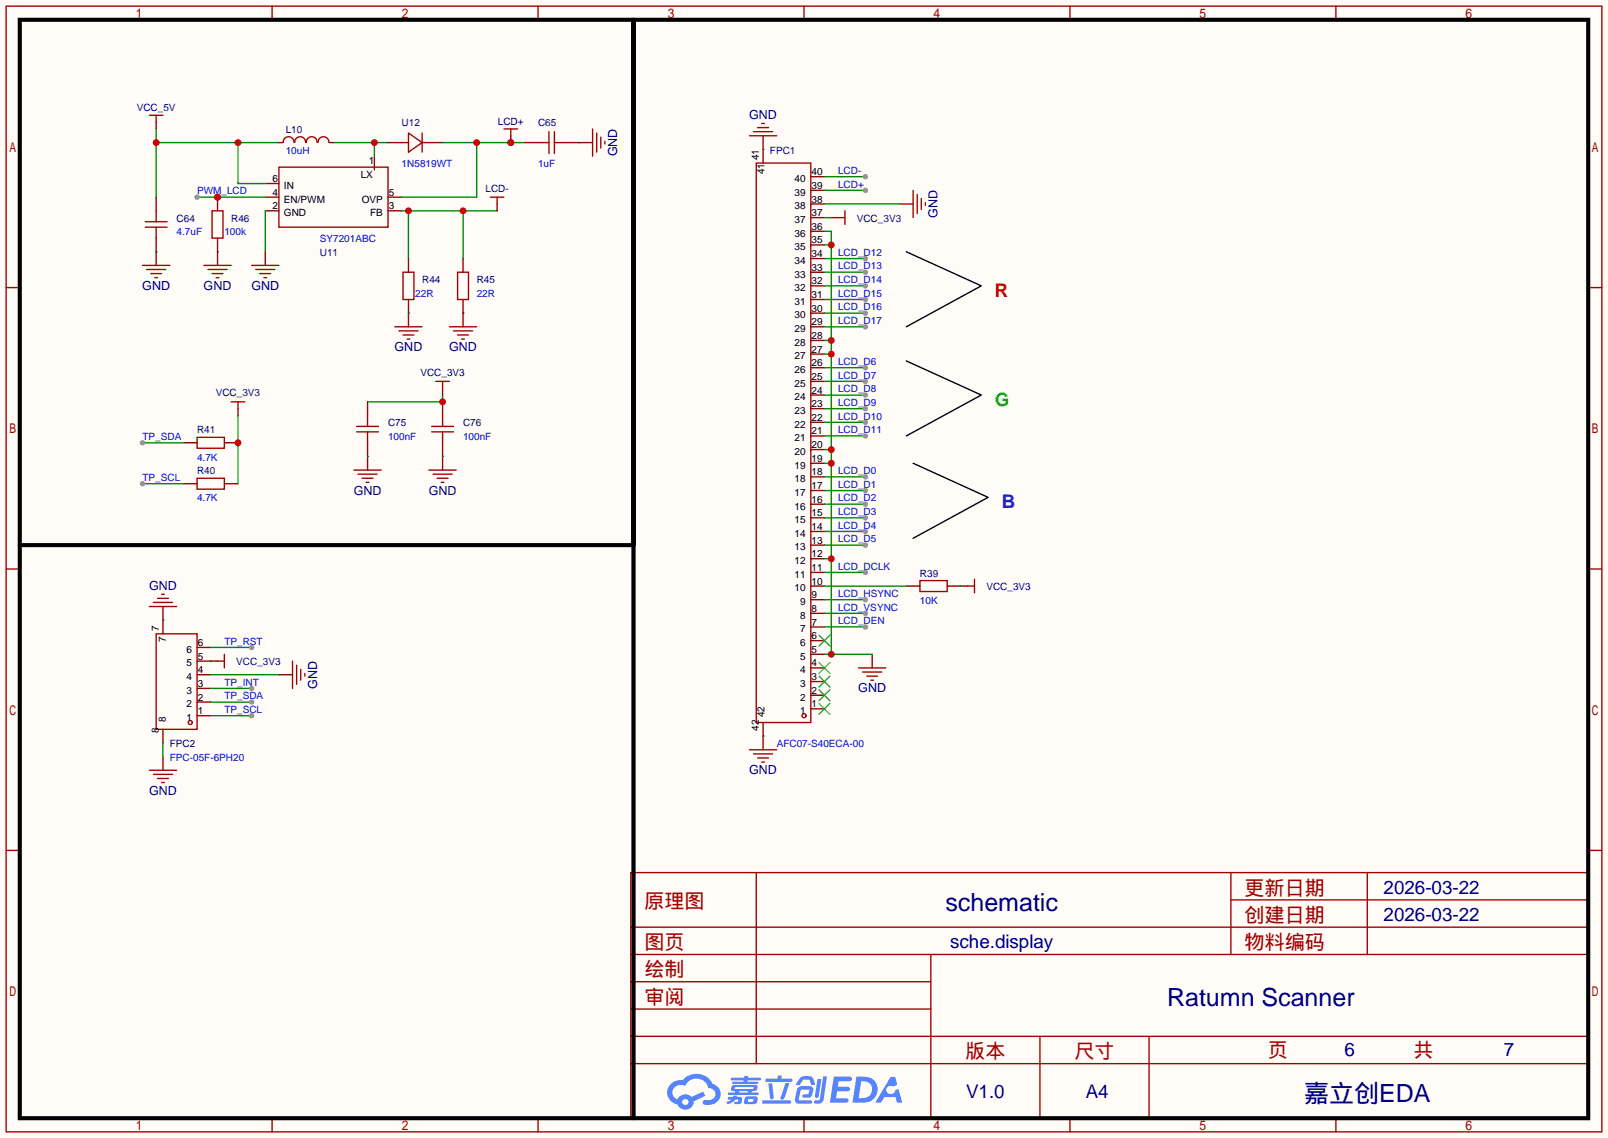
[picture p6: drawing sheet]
<svg xmlns="http://www.w3.org/2000/svg" width="299mm" height="212mm" viewBox="0 0 299 212" stroke-linecap="round" stroke-linejoin="round" font-family="sans-serif">
<path d="M0 0h299.5v211.8h-299.5z" fill="#fffcf7"/>
<g fill="none" stroke="#a10000" stroke-width=".25">
<path d="M1.1 1.1h297.2v209.6h-297.2zM3.7 3.7h292.1v204.5h-292.1zM50.7 1.1v2.6M100.2 1.1v2.6M149.7 1.1v2.6M199.3 1.1v2.6M248.8 1.1v2.6M1.1 53.5h2.6M295.8 53.5h2.5M1.1 105.9h2.6M295.8 105.9h2.5M1.1 158.3h2.6"/>
<path d="M295.8 158.3h2.5M117.5 162.4h178.3v45.8h-178.3zM117.5 177.7h178.3M117.5 172.6h178.3M140.8 162.4v35.6M173.4 177.7v30.5M229.2 162.4v15.3M229.2 167.5h66.6M254.6 162.4v15.3M117.5 182.8h55.9M117.5 198h178.3M117.5 192.9h178.3"/>
<path d="M117.5 187.8h55.9M193.7 192.9v15.3M214 192.9v15.3M50.7 208.2v2.5M100.2 208.2v2.5M149.7 208.2v2.5M199.3 208.2v2.5M248.8 208.2v2.5"/>
</g>
<g fill="#5487ff">
<path d="M155.3 200.4h2.1a.97 .97 0 0 1 1.3 .4 .53 .53 0 0 1-.7 .5h-1.8l-.2 1h1.9a.43 .43 0 0 1 .4 .5 .43 .43 0 0 1-.5 .3h-1.9l-.2 1.3h1.7a.45 .45 0 0 1 .6 .2 .45 .45 0 0 1-.2 .6l-3.2 .1z"/>
<path d="M165.9 200.5h.8l.4 1.4-.7 .4a.82 .82 0 0 0-1.2 .1 .82 .82 0 0 0 .1 1.1 .82 .82 0 0 0 1.2 0l.2-.5 .6-.3 .7 2.5h-.9l-.3-1h-2.1l-.6 1h-1.1z"/>
<path d="M152.2 200.9h.8l-.5 3.2a.36 .36 0 0 1-.4 .3 .36 .36 0 0 1-.3-.4z"/>
<path d="M153.3 200.4h.7l-.6 4.3a1.13 1.13 0 0 1-1.8 .6l.2-.4 .7-.1 .2-.2z"/>
<path d="M149 200.7l.6-.4h1a.77 .77 0 0 1 .9 .6l.3 .9-.2 .2h-.5l-.4-1h-.9a1.3 1.3 0 0 0-.8 .9l-.6 .1-.2-.2z"/>
<path d="M148.6 202.5l.5-.3h1.7a.66 .66 0 0 1 .6 .9l-.1 .4a.81 .81 0 0 1-.9 .9h-.7a.32 .32 0 0 1-.3-.4 .32 .32 0 0 1 .4-.3h.7l.3-.9-1.7 .1-.3 1.9h2.1a.32 .32 0 0 1 .4 .4 .32 .32 0 0 1-.4 .3l-2.3-.1-.5-.3v-.5z"/>
<path d="M142 204.8h5a.33 .33 0 0 1 .3 .4 .33 .33 0 0 1-.3 .3h-4.9l-.2-.2z"/>
<path d="M146.3 201.6h.7l-1 2.9a.36 .36 0 0 1-.4 .2 .36 .36 0 0 1-.3-.3z"/>
<path d="M143.1 201.7h.7l.3 2.6a.34 .34 0 0 1-.3 .3 .34 .34 0 0 1-.4-.2z"/>
<path d="M142.6 200.8h2.2l.1-.4 .1-.2h.6l-.1 .6h1.8a.32 .32 0 0 1 .3 .3 .32 .32 0 0 1-.4 .3h-4.5l-.1-.1z"/>
<path d="M135.6 204.2h.9l.1-.2 .7-.1-.1 .3h.9a.82 .82 0 0 1-.6 1.3h-.7v-.4l.7-.1v-.3h-.5l-.5 .4-1 .4-.2-.4 1-.4h-.8z"/>
<path d="M136.1 200.6h2.5v-.3h.8l-.1 .3h2.2l.2 .3-.2 .2h-2.3v.3h1.8l.2 .2-.2 .2h-4.5l-.2-.2 .1-.2h2l.1-.3h-2.3l-.1-.2z"/>
<path d="M159.5 200.4l-.7 4.9h1.6a2.47 2.47 0 0 0 2.9-1.7 2.47 2.47 0 0 0-1.4-3zM160.4 201.3a1.61 1.61 0 0 1 2 1.4 1.61 1.61 0 0 1-1.8 1.7h-.7z"/>
<path d="M136.3 202.2a.55 .55 0 0 0-.2 .7 .55 .55 0 0 0 .7 .2l.1 .3h-1.3v.4h5.5l.2-.2-.2-.2h-1.2l.2-.3a.7 .7 0 0 0 .8-.2 .7 .7 0 0 0 0-.9h-4.1zM136.9 202.4h3.3l.2 .1-.2 .2h-3.2l-.2-.1zM137.6 203.1h1.7l-.2 .3h-1.4z"/>
<path d="M138.8 204.3a1.05 1.05 0 0 0-.1 1.2 2.91 2.91 0 0 0 2.2-.2 .98 .98 0 0 0 0-1.2h-1.6zM139.4 204.6l.8-.1 .1 .1v.3l-.2 .2h-.8z"/>
<path d="M125 201.7a2.23 2.23 0 0 0-.7 2.3 2.23 2.23 0 0 0 1.8 1.6 1.58 1.58 0 0 0 1.8 .9 1.58 1.58 0 0 0 1.3-1.5l2.2-1-.5-.8-2.1 1a1.65 1.65 0 0 0-2.6 .5 1.45 1.45 0 0 1-.8-2 1.45 1.45 0 0 1 2-.7l.2 .1a2.3 2.3 0 0 1 2.3-1.3 2.3 2.3 0 0 1 2.1 1.7 1.12 1.12 0 0 1 1.2 1.1 1.12 1.12 0 0 1-1.1 1.2h-.7a.45 .45 0 0 0-.6 .3 .45 .45 0 0 0 .5 .6 2.21 2.21 0 0 0 2.2-.6 2.21 2.21 0 0 0 .5-2.3 2.13 2.13 0 0 0-1.3-1 3.3 3.3 0 0 0-5.5-.7l-1.2 .1zM127.1 205.2a.57 .57 0 0 1 1.1 0 .57 .57 0 0 1-1.1 0z"/>
</g>
<g fill="none" stroke="#a10000" stroke-width=".25">
<path d="M140.8 30.4h10.2v104.1h-10.2z"/>
<circle cx="149.7" cy="133.2" r=".38"/>
</g>
<g fill="none" stroke="#870000" stroke-width=".25">
<path d="M142.1 27.8v2.6M151 38h2.5M151 35.4h2.5M151 32.9h2.5M151 58.3h2.5M151 55.8h2.5M151 53.2h2.5M151 50.7h2.5M151 48.1h2.5M151 45.6h2.5M151 43.1h2.5M151 40.5h2.5"/>
<path d="M151 78.6h2.5M151 76.1h2.5M151 73.5h2.5M151 71h2.5M151 68.5h2.5M151 65.9h2.5M151 63.4h2.5M151 60.8h2.5M151 98.9h2.5M151 96.4h2.5M151 93.9h2.5M151 91.3h2.5"/>
<path d="M151 88.8h2.5M151 86.2h2.5M151 83.7h2.5M151 81.2h2.5M151 119.3h2.5M151 116.7h2.5M151 114.2h2.5M151 111.6h2.5M151 109.1h2.5M151 106.6h2.5M151 104h2.5M151 101.5h2.5"/>
<path d="M142.1 134.5v2.5M151 132h2.5M151 129.4h2.5M151 126.9h2.5M151 124.3h2.5M151 121.8h2.5"/>
</g>
<path d="M152.5 118.2l2.1 2.1M154.6 118.2l-2.1 2.1M152.5 130.9l2.1 2.1M152.5 128.4l2.1 2M152.5 125.9l2.1 2M152.5 123.3l2.1 2M154.6 130.9l-2.1 2.1M154.6 128.4l-2.1 2M154.6 125.9l-2.1 2M154.6 123.3l-2.1 2" fill="none" stroke="#3c3" stroke-width=".25"/>
<path d="M153.5 32.9h7.7" fill="none" stroke="#008700" stroke-width=".25"/>
<circle cx="161.2" cy="32.9" r=".51" fill="#999"/>
<path d="M153.5 35.4h7.7" fill="none" stroke="#008700" stroke-width=".25"/>
<circle cx="161.2" cy="35.4" r=".51" fill="#999"/>
<path d="M167.5 38h2.6M154.8 40.5h1.3" fill="none" stroke="#870000" stroke-width=".25"/>
<path d="M157.4 39.2v2.6M170.1 35.4v5.1M170.8 36.2v3.6M171.6 37v2M172.3 37.7v.5M156.1 40.5h1.3" fill="none" stroke="#a10000" stroke-width=".25"/>
<path d="M153.5 38h14M153.5 40.5h1.3M153.5 48.1h7.7" fill="none" stroke="#008700" stroke-width=".25"/>
<circle cx="161.2" cy="48.1" r=".51" fill="#999"/>
<path d="M153.5 50.7h7.7" fill="none" stroke="#008700" stroke-width=".25"/>
<circle cx="161.2" cy="50.7" r=".51" fill="#999"/>
<path d="M153.5 53.2h7.7" fill="none" stroke="#008700" stroke-width=".25"/>
<circle cx="161.2" cy="53.2" r=".51" fill="#999"/>
<path d="M153.5 55.8h7.7" fill="none" stroke="#008700" stroke-width=".25"/>
<circle cx="161.2" cy="55.8" r=".51" fill="#999"/>
<path d="M153.5 58.3h7.7" fill="none" stroke="#008700" stroke-width=".25"/>
<circle cx="161.2" cy="58.3" r=".51" fill="#999"/>
<path d="M153.5 60.8h7.7" fill="none" stroke="#008700" stroke-width=".25"/>
<circle cx="161.2" cy="60.8" r=".51" fill="#999"/>
<path d="M153.5 68.5h7.7" fill="none" stroke="#008700" stroke-width=".25"/>
<circle cx="161.2" cy="68.5" r=".51" fill="#999"/>
<path d="M153.5 71h7.7" fill="none" stroke="#008700" stroke-width=".25"/>
<circle cx="161.2" cy="71" r=".51" fill="#999"/>
<path d="M153.5 73.5h7.7" fill="none" stroke="#008700" stroke-width=".25"/>
<circle cx="161.2" cy="73.5" r=".51" fill="#999"/>
<path d="M153.5 76.1h7.7" fill="none" stroke="#008700" stroke-width=".25"/>
<circle cx="161.2" cy="76.1" r=".51" fill="#999"/>
<path d="M153.5 78.6h7.7" fill="none" stroke="#008700" stroke-width=".25"/>
<circle cx="161.2" cy="78.6" r=".51" fill="#999"/>
<path d="M153.5 81.2h7.7" fill="none" stroke="#008700" stroke-width=".25"/>
<circle cx="161.2" cy="81.2" r=".51" fill="#999"/>
<path d="M153.5 88.8h7.7" fill="none" stroke="#008700" stroke-width=".25"/>
<circle cx="161.2" cy="88.8" r=".51" fill="#999"/>
<path d="M153.5 91.3h7.7" fill="none" stroke="#008700" stroke-width=".25"/>
<circle cx="161.2" cy="91.3" r=".51" fill="#999"/>
<path d="M153.5 93.9h7.7" fill="none" stroke="#008700" stroke-width=".25"/>
<circle cx="161.2" cy="93.9" r=".51" fill="#999"/>
<path d="M153.5 96.4h7.7" fill="none" stroke="#008700" stroke-width=".25"/>
<circle cx="161.2" cy="96.4" r=".51" fill="#999"/>
<path d="M153.5 98.9h7.7" fill="none" stroke="#008700" stroke-width=".25"/>
<circle cx="161.2" cy="98.9" r=".51" fill="#999"/>
<path d="M153.5 101.5h7.7" fill="none" stroke="#008700" stroke-width=".25"/>
<circle cx="161.2" cy="101.5" r=".51" fill="#999"/>
<path d="M162.4 121.8v2.5" fill="none" stroke="#870000" stroke-width=".25"/>
<path d="M159.9 124.3h5.1M160.7 125.1h3.5M161.4 125.9h2M162.2 126.6h.5" fill="none" stroke="#a10000" stroke-width=".25"/>
<path d="M153.5 43.1h1.3v78.7M153.5 45.6h1.3M153.5 65.9h1.3M153.5 63.4h1.3M153.5 86.2h1.3M153.5 83.7h1.3M153.5 104h1.3M153.5 121.8h8.9" fill="none" stroke="#008700" stroke-width=".25"/>
<g fill="#c00">
<circle cx="154.8" cy="121.8" r=".63"/>
<circle cx="154.8" cy="104" r=".63"/>
<circle cx="154.8" cy="86.2" r=".63"/>
<circle cx="154.8" cy="83.7" r=".63"/>
<circle cx="154.8" cy="65.9" r=".63"/>
<circle cx="154.8" cy="63.4" r=".63"/>
<circle cx="154.8" cy="45.6" r=".63"/>
</g>
<path d="M153.5 106.6h7.7" fill="none" stroke="#008700" stroke-width=".25"/>
<circle cx="161.2" cy="106.6" r=".51" fill="#999"/>
<path d="M153.5 111.6h7.7" fill="none" stroke="#008700" stroke-width=".25"/>
<circle cx="161.2" cy="111.6" r=".51" fill="#999"/>
<path d="M153.5 114.2h7.7" fill="none" stroke="#008700" stroke-width=".25"/>
<circle cx="161.2" cy="114.2" r=".51" fill="#999"/>
<path d="M153.5 116.7h7.7" fill="none" stroke="#008700" stroke-width=".25"/>
<circle cx="161.2" cy="116.7" r=".51" fill="#999"/>
<path d="M142.1 25.3v2.5M30.4 115.4v2.6M168.8 109.1h2.5M176.4 109.1h3.8M30.4 135.8v2.5M36.7 133.2h2.5M36.7 130.7h2.5M36.7 128.1h2.5M36.7 125.6h2.5M36.7 123.1h2.5M36.7 120.5h2.5M142.1 137v2.6" fill="none" stroke="#870000" stroke-width=".25"/>
<g fill="none" stroke="#a10000" stroke-width=".25">
<path d="M139.6 25.3h5.1M140.3 24.5h3.6M141.1 23.7h2M141.9 23h.5M29.1 118h7.6v17.8h-7.6zM171.3 108.1h5.1v2h-5.1zM180.2 109.1h1.3M181.5 107.8v2.6M139.6 139.6h5.1M140.3 140.3h3.6M141.1 141.1h2M141.9 141.9h.5"/>
<circle cx="35.4" cy="134.5" r=".38"/>
</g>
<path d="M142.1 27.8h.1M153.5 109.1h15.3M178.9 109.1h.1M39.2 120.5h7.7M142.1 137h.1" fill="none" stroke="#008700" stroke-width=".25"/>
<path d="M168.8 46.9l14 6.3-14 7.6M168.8 67.2l14 6.3-14 7.7M170.1 86.2l13.9 6.4-13.9 7.6" fill="none" stroke="#000" stroke-width=".25"/>
<circle cx="46.9" cy="120.5" r=".51" fill="#999"/>
<path d="M39.2 123.1h1.3M51.9 125.6h2.6" fill="none" stroke="#870000" stroke-width=".25"/>
<path d="M40.5 123.1h1.3M41.8 121.8v2.5M54.5 123.1v5M55.2 123.8v3.6M56 124.6v2M56.8 125.3v.6" fill="none" stroke="#a10000" stroke-width=".25"/>
<path d="M39.2 123.1h.1M39.2 125.6h12.7M39.2 128.1h7.7" fill="none" stroke="#008700" stroke-width=".25"/>
<circle cx="46.9" cy="128.1" r=".51" fill="#999"/>
<path d="M39.2 130.7h7.7" fill="none" stroke="#008700" stroke-width=".25"/>
<circle cx="46.9" cy="130.7" r=".51" fill="#999"/>
<path d="M39.2 133.2h7.7" fill="none" stroke="#008700" stroke-width=".25"/>
<circle cx="46.9" cy="133.2" r=".51" fill="#999"/>
<path d="M34.2 90h2.5M34.2 82.4h2.5M41.8 90h2.5M41.8 82.4h2.5M30.4 112.9v2.5M30.4 140.8v2.6" fill="none" stroke="#870000" stroke-width=".25"/>
<path d="M36.7 89h5.1v2.1h-5.1zM36.7 81.4h5.1v2h-5.1zM27.8 112.9h5.1M28.6 112.1h3.5M29.3 111.4h2.1M30.1 110.6h.5M27.8 143.4h5.1M28.6 144.1h3.5M29.3 144.9h2.1M30.1 145.7h.5" fill="none" stroke="#a10000" stroke-width=".25"/>
<path d="M44.3 77.3v12.7M30.4 115.4h.1M30.4 138.3v2.5" fill="none" stroke="#008700" stroke-width=".25"/>
<circle cx="44.3" cy="82.4" r=".63" fill="#c00"/>
<path d="M44.3 76.1v1.2" fill="none" stroke="#870000" stroke-width=".25"/>
<path d="M43.1 74.8h2.5M44.3 74.8v1.3" fill="none" stroke="#a10000" stroke-width=".25"/>
<path d="M26.5 82.4h7.7" fill="none" stroke="#008700" stroke-width=".25"/>
<circle cx="26.5" cy="82.4" r=".51" fill="#999"/>
<path d="M26.5 90h7.7" fill="none" stroke="#008700" stroke-width=".25"/>
<circle cx="26.5" cy="90" r=".51" fill="#999"/>
<g fill="none" stroke="#a10000" stroke-width=".25">
<path d="M29.1 39.2v2.1M51.9 31.1h20.4v11.2h-20.4zM27.1 42.3h4M27.1 41.3h4M29.1 42.3v2M38 49.4h5.1M38.7 50.2h3.6M39.5 50.9h2M40.3 51.7h.5M46.9 49.4h5M47.6 50.2h3.6M48.4 50.9h2"/>
<path d="M49.1 51.7h.6"/>
</g>
<path d="M29.1 36.7v2.5M49.4 39.2h2.5M49.4 36.7h2.5M49.4 34.2h2.5M69.7 29.1v2.5M72.3 39.2h2.5M72.3 36.7h2.5M29.1 44.3v2.6M40.5 46.9v2.5M49.4 46.9v2.5" fill="none" stroke="#870000" stroke-width=".25"/>
<path d="M36.7 36.7h12.7M49.4 39.2v7.7M40.5 46.9h.1" fill="none" stroke="#008700" stroke-width=".25"/>
<circle cx="40.5" cy="36.7" r=".63" fill="#c00"/>
<circle cx="36.7" cy="36.7" r=".51" fill="#999"/>
<path d="M29.1 46.9v2.5" fill="none" stroke="#870000" stroke-width=".25"/>
<path d="M26.5 49.4h5.1M27.3 50.2h3.6M28.1 50.9h2M28.8 51.7h.5" fill="none" stroke="#a10000" stroke-width=".25"/>
<path d="M29.1 24v12.7M29.1 26.5h22.8M44.3 26.5v7.7h5.1M29.1 46.9h.1" fill="none" stroke="#008700" stroke-width=".25"/>
<g fill="#c00">
<circle cx="29.1" cy="26.5" r=".63"/>
<circle cx="44.3" cy="26.5" r=".63"/>
</g>
<path d="M29.1 22.7v1.3" fill="none" stroke="#870000" stroke-width=".25"/>
<path d="M27.8 21.5h2.6M29.1 21.5v1.2" fill="none" stroke="#a10000" stroke-width=".25"/>
<path d="M62.1 26.5h10.2M69.7 26.5v2.6" fill="none" stroke="#008700" stroke-width=".25"/>
<circle cx="69.7" cy="26.5" r=".63" fill="#c00"/>
<path d="M82.4 26.5h15.3M88.8 26.5v10.2h-14" fill="none" stroke="#008700" stroke-width=".25"/>
<g fill="#c00">
<circle cx="88.8" cy="26.5" r=".63"/>
<circle cx="95.1" cy="26.5" r=".63"/>
</g>
<path d="M76.1 58.3v2.5M86.2 58.3v2.5" fill="none" stroke="#870000" stroke-width=".25"/>
<path d="M73.5 60.8h5.1M74.3 61.6h3.6M75.1 62.4h2M75.8 63.1h.5M83.7 60.8h5.1M84.5 61.6h3.5M85.2 62.4h2M86 63.1h.5" fill="none" stroke="#a10000" stroke-width=".25"/>
<path d="M74.8 39.2h17.8M76.1 39.2v8.9M86.2 39.2v8.9" fill="none" stroke="#008700" stroke-width=".25"/>
<g fill="#c00">
<circle cx="76.1" cy="39.2" r=".63"/>
<circle cx="86.2" cy="39.2" r=".63"/>
</g>
<path d="M92.6 38v1.2M95.1 25.3v1.2" fill="none" stroke="#870000" stroke-width=".25"/>
<path d="M91.3 36.7h2.6M92.6 36.7v1.3" fill="none" stroke="#a10000" stroke-width=".25"/>
<circle cx="95.1" cy="26.5" r=".63" fill="#c00"/>
<g fill="none" stroke="#a10000" stroke-width=".25">
<path d="M39.5 39.2h2v5.1h-2zM52.7 26.5a1.01 1.01 0 0 1 1-1.1 1.01 1.01 0 0 1 1.1 1.1M54.9 26.5a1.01 1.01 0 0 1 1-1.1 1.01 1.01 0 0 1 1 1.1M57 26.5a1.01 1.01 0 0 1 1.1-1.1 1.01 1.01 0 0 1 1 1.1M59.2 26.5a1.01 1.01 0 0 1 1-1.1 1.01 1.01 0 0 1 1.1 1.1M93.9 24h2.5M95.1 24v1.3M110.4 24v5.1M111.1 24.8v3.5M111.9 25.5v2.1M112.6 26.3v.5M75.1 50.7h2v5.1h-2z"/>
<path d="M85.2 50.7h2v5.1h-2z"/>
</g>
<path d="M40.5 36.7v2.5M51.9 26.5h.8M61.3 26.5h.8M107.8 26.5h2.6M76.1 48.1v2.6M76.1 55.8v2.5M86.2 48.1v2.6M86.2 55.8v2.5" fill="none" stroke="#870000" stroke-width=".25"/>
<path d="M76.1 58.3h.1M86.2 58.3h.1" fill="none" stroke="#008700" stroke-width=".25"/>
<circle cx="40.5" cy="36.7" r=".63" fill="#c00"/>
<path d="M72.3 26.5h2.5M79.9 26.5h2.5M97.7 26.5h2.5M105.3 26.5h2.5M40.5 44.3v2.6M68.5 74.8v2.5M82.4 72.3v1.2M82.4 74.8v2.5M68.5 82.4v5.1M82.4 82.4v5.1" fill="none" stroke="#870000" stroke-width=".25"/>
<g fill="none" stroke="#a10000" stroke-width=".25">
<path d="M74.8 26.5h1.3M76.1 24.8l2.5 1.7-2.5 1.8zM78.6 24.8v3.5M78.6 26.5h1.3M100.2 26.5h2M102.2 24.5v4.1M103.3 26.5h2M103.3 24.5v4.1M66.4 79.4h4.1M68.5 77.3v2.1M81.2 71h2.5M82.4 71v1.3"/>
<path d="M65.9 87.5h5.1M66.4 80.4h4.1M66.7 88.3h3.5M67.4 89h2.1M68.2 89.8h.5M68.5 80.4v2M79.9 87.5h5.1M80.6 88.3h3.6M81.4 89h2M82.2 89.8h.5"/>
</g>
<path d="M107.8 26.5h.1M82.4 73.5v1.3h-13.9M68.5 85h.1" fill="none" stroke="#008700" stroke-width=".25"/>
<circle cx="82.4" cy="74.8" r=".63" fill="#c00"/>
<path d="M80.4 79.4h4.1M82.4 77.3v2.1M80.4 80.4h4.1M82.4 80.4v2" fill="none" stroke="#a10000" stroke-width=".25"/>
<path d="M82.4 85h.1" fill="none" stroke="#008700" stroke-width=".25"/>
<path d="M3.7 3.7h292.1v204.5h-292.1zM3.7 101.5h114.3v-97.8v204.5" fill="none" stroke="#000" stroke-width=".76"/>
<g font-size="4.7" fill="#000080">
<text x="176.1" y="169.5">schematic</text>
<text x="217.4" y="187.3">Ratumn Scanner</text>
<text x="242.9" y="205.1">嘉立创EDA</text>
</g>
<g font-size="3.7" fill="#a00000">
<text x="231.8" y="166.5">更新日期</text>
<text x="120" y="169.1">原理图</text>
<text x="231.8" y="171.6">创建日期</text>
<text x="120" y="176.7">图页</text>
<text x="231.8" y="176.7">物料编码</text>
<text x="120" y="181.8">绘制</text>
<text x="120" y="186.8">审阅</text>
<text x="179.8" y="197">版本</text>
<text x="200.1" y="197">尺寸</text>
<text x="236.1" y="196.7">页</text>
<text x="263.3" y="196.7">共</text>
</g>
<text font-size="3.5" fill="#f00" x="185.3" y="55.2">R</text>
<text font-size="3.5" fill="#0f0" x="185.3" y="75.6">G</text>
<text font-size="3.5" fill="#00f" x="186.6" y="94.6">B</text>
<g font-size="3.5" fill="#000080">
<text x="257.7" y="166.4">2026-03-22</text>
<text x="257.7" y="171.4">2026-03-22</text>
<text x="177" y="176.5">sche.display</text>
<text x="250.4" y="196.6">6</text>
<text x="280.1" y="196.6">7</text>
<text x="179.9" y="204.5">V1.0</text>
<text x="202.2" y="204.5">A4</text>
</g>
<g font-size="2.3" fill="#000080">
<text x="139.5" y="22.2">GND</text>
<text x="114.9" y="29.1" transform="rotate(-90 114.9 29.1)">GND</text>
<text x="174.6" y="40.6" transform="rotate(-90 174.6 40.6)">GND</text>
<text x="26.5" y="54">GND</text>
<text x="37.9" y="54">GND</text>
<text x="46.8" y="54">GND</text>
<text x="73.5" y="65.4">GND</text>
<text x="83.6" y="65.4">GND</text>
<text x="65.9" y="92.1">GND</text>
<text x="79.8" y="92.1">GND</text>
<text x="27.8" y="109.9">GND</text>
<text x="59.1" y="128.2" transform="rotate(-90 59.1 128.2)">GND</text>
<text x="159.8" y="128.9">GND</text>
<text x="27.8" y="148">GND</text>
<text x="139.5" y="144.1">GND</text>
</g>
<g font-size="1.9" fill="#000080">
<text x="25.5" y="20.7">VCC_5V</text>
<text x="74.8" y="23.5">U12</text>
<text x="92.7" y="23.2">LCD+</text>
<text x="100.2" y="23.5">C65</text>
<text x="53.2" y="24.8">L10</text>
<text x="143.4" y="28.6">FPC1</text>
<text x="90.4" y="35.7">LCD-</text>
<text x="32.9" y="41.3">C64</text>
<text x="43.1" y="41.3">R46</text>
<text x="159.6" y="41.3">VCC_3V3</text>
<text x="59.6" y="47.6">U11</text>
<text x="78.6" y="52.7">R44</text>
<text x="88.8" y="52.7">R45</text>
<text x="78.3" y="70">VCC_3V3</text>
<text x="40.2" y="73.8">VCC_3V3</text>
<text x="36.7" y="80.6">R41</text>
<text x="72.3" y="79.4">C75</text>
<text x="86.2" y="79.4">C76</text>
<text x="36.7" y="88.3">R40</text>
<text x="171.3" y="107.3">R39</text>
<text x="183.7" y="109.9">VCC_3V3</text>
<text x="44" y="123.8">VCC_3V3</text>
<text x="31.6" y="139.1">FPC2</text>
</g>
<g font-size="1.9" fill="#00f">
<text x="53.2" y="28.6">10uH</text>
<text x="74.8" y="31.1">1N5819WT</text>
<text x="100.2" y="31.1">1uF</text>
<text x="156.1" y="32.4">LCD-</text>
<text x="156.1" y="34.9">LCD+</text>
<text x="36.7" y="36.2">PWM_LCD</text>
<text x="32.9" y="43.8">4.7uF</text>
<text x="41.8" y="43.8">100k</text>
<text x="59.6" y="45.1">SY7201ABC</text>
<text x="156.1" y="47.6">LCD_D12</text>
<text x="156.1" y="50.2">LCD_D13</text>
<text x="156.1" y="52.7">LCD_D14</text>
<text x="77.3" y="55.2">22R</text>
<text x="88.8" y="55.2">22R</text>
<text x="156.1" y="55.2">LCD_D15</text>
<text x="156.1" y="57.8">LCD_D16</text>
<text x="156.1" y="60.3">LCD_D17</text>
<text x="156.1" y="67.9">LCD_D6</text>
<text x="156.1" y="70.5">LCD_D7</text>
<text x="156.1" y="73">LCD_D8</text>
<text x="156.1" y="75.6">LCD_D9</text>
<text x="26.5" y="81.9">TP_SDA</text>
<text x="72.3" y="81.9">100nF</text>
<text x="86.2" y="81.9">100nF</text>
<text x="156.1" y="78.1">LCD_D10</text>
<text x="156.1" y="80.6">LCD_D11</text>
<text x="26.5" y="89.5">TP_SCL</text>
<text x="36.7" y="85.7">4.7K</text>
<text x="156.1" y="88.3">LCD_D0</text>
<text x="36.7" y="93.3">4.7K</text>
<text x="156.1" y="90.8">LCD_D1</text>
<text x="156.1" y="93.3">LCD_D2</text>
<text x="156.1" y="95.9">LCD_D3</text>
<text x="156.1" y="98.4">LCD_D4</text>
<text x="156.1" y="101">LCD_D5</text>
<text x="156.1" y="106">LCD_DCLK</text>
<text x="156.1" y="111.1">LCD_HSYNC</text>
<text x="156.1" y="113.7">LCD_VSYNC</text>
<text x="171.3" y="112.4">10K</text>
<text x="156.1" y="116.2">LCD_DEN</text>
<text x="41.8" y="120">TP_RST</text>
<text x="41.8" y="127.6">TP_INT</text>
<text x="41.8" y="130.2">TP_SDA</text>
<text x="41.8" y="132.7">TP_SCL</text>
<text x="31.6" y="141.6">FPC-05F-6PH20</text>
<text x="144.7" y="139.1">AFC07-S40ECA-00</text>
</g>
<g font-size="1.9">
<text x="141.4" y="29.9" transform="rotate(-90 141.4 29.9)">41</text>
<text x="50.8" y="33.9">6</text>
<text x="52.9" y="35.2">IN</text>
<text x="67.2" y="33.1">LX</text>
<text x="68.7" y="30.6">1</text>
<text x="142.4" y="32.4" transform="rotate(-90 142.4 32.4)">41</text>
<text x="148" y="33.9">40</text>
<text x="151.1" y="35.2">39</text>
<text x="151.1" y="32.6">40</text>
<text x="50.8" y="39">2</text>
<text x="50.8" y="36.4">4</text>
<text x="52.9" y="40.2">GND</text>
<text x="52.9" y="37.7">EN/PWM</text>
<text x="67.4" y="37.7">OVP</text>
<text x="68.9" y="40.2">FB</text>
<text x="72.4" y="39">3</text>
<text x="72.4" y="36.4">5</text>
<text x="148" y="41.5">37</text>
<text x="148" y="39">38</text>
<text x="148" y="36.4">39</text>
<text x="151.1" y="40.2">37</text>
<text x="151.1" y="37.7">38</text>
<text x="148" y="46.6">35</text>
<text x="148" y="44">36</text>
<text x="151.1" y="47.9">34</text>
<text x="151.1" y="45.3">35</text>
<text x="151.1" y="42.8">36</text>
<text x="148" y="51.7">33</text>
<text x="148" y="49.1">34</text>
<text x="151.1" y="52.9">32</text>
<text x="151.1" y="50.4">33</text>
<text x="148" y="59.3">30</text>
<text x="148" y="56.7">31</text>
<text x="148" y="54.2">32</text>
<text x="151.1" y="58">30</text>
<text x="151.1" y="55.5">31</text>
<text x="148" y="64.4">28</text>
<text x="148" y="61.8">29</text>
<text x="151.1" y="65.6">27</text>
<text x="151.1" y="63.1">28</text>
<text x="151.1" y="60.6">29</text>
<text x="148" y="72">25</text>
<text x="148" y="69.4">26</text>
<text x="148" y="66.9">27</text>
<text x="151.1" y="70.7">25</text>
<text x="151.1" y="68.2">26</text>
<text x="148" y="77.1">23</text>
<text x="148" y="74.5">24</text>
<text x="151.1" y="75.8">23</text>
<text x="151.1" y="73.3">24</text>
<text x="148" y="82.1">21</text>
<text x="148" y="79.6">22</text>
<text x="151.1" y="83.4">20</text>
<text x="151.1" y="80.9">21</text>
<text x="151.1" y="78.3">22</text>
<text x="148" y="89.8">18</text>
<text x="148" y="87.2">19</text>
<text x="148" y="84.7">20</text>
<text x="151.1" y="88.5">18</text>
<text x="151.1" y="86">19</text>
<text x="148" y="94.8">16</text>
<text x="148" y="92.3">17</text>
<text x="151.1" y="93.6">16</text>
<text x="151.1" y="91">17</text>
<text x="148" y="99.9">14</text>
<text x="148" y="97.4">15</text>
<text x="151.1" y="101.2">13</text>
<text x="151.1" y="98.7">14</text>
<text x="151.1" y="96.1">15</text>
<text x="148" y="107.5">11</text>
<text x="148" y="105">12</text>
<text x="148" y="102.5">13</text>
<text x="151.1" y="106.3">11</text>
<text x="151.1" y="103.7">12</text>
<text x="148" y="110.1">10</text>
<text x="149" y="112.6">9</text>
<text x="151.1" y="113.9">8</text>
<text x="151.1" y="111.4">9</text>
<text x="151.1" y="108.8">10</text>
<text x="29.6" y="117.4" transform="rotate(-90 29.6 117.4)">7</text>
<text x="30.9" y="119.5" transform="rotate(-90 30.9 119.5)">7</text>
<text x="149" y="117.7">7</text>
<text x="149" y="115.2">8</text>
<text x="151.1" y="119">6</text>
<text x="151.1" y="116.4">7</text>
<text x="34.7" y="124.1">5</text>
<text x="34.7" y="121.5">6</text>
<text x="36.8" y="125.3">4</text>
<text x="36.8" y="122.8">5</text>
<text x="36.8" y="120.2">6</text>
<text x="149" y="125.3">4</text>
<text x="149" y="122.8">5</text>
<text x="149" y="120.2">6</text>
<text x="151.1" y="124.1">4</text>
<text x="151.1" y="121.5">5</text>
<text x="34.7" y="131.7">2</text>
<text x="34.7" y="129.1">3</text>
<text x="34.7" y="126.6">4</text>
<text x="36.8" y="130.4">2</text>
<text x="36.8" y="127.9">3</text>
<text x="149" y="130.4">2</text>
<text x="149" y="127.9">3</text>
<text x="151.1" y="131.7">1</text>
<text x="151.1" y="129.1">2</text>
<text x="151.1" y="126.6">3</text>
<text x="29.6" y="136.4" transform="rotate(-90 29.6 136.4)">8</text>
<text x="30.9" y="134.3" transform="rotate(-90 30.9 134.3)">8</text>
<text x="34.7" y="134.2">1</text>
<text x="36.8" y="132.9">1</text>
<text x="141.4" y="136.1" transform="rotate(-90 141.4 136.1)">42</text>
<text x="142.4" y="133.5" transform="rotate(-90 142.4 133.5)">42</text>
<text x="149" y="132.9">1</text>
</g>
</svg>
